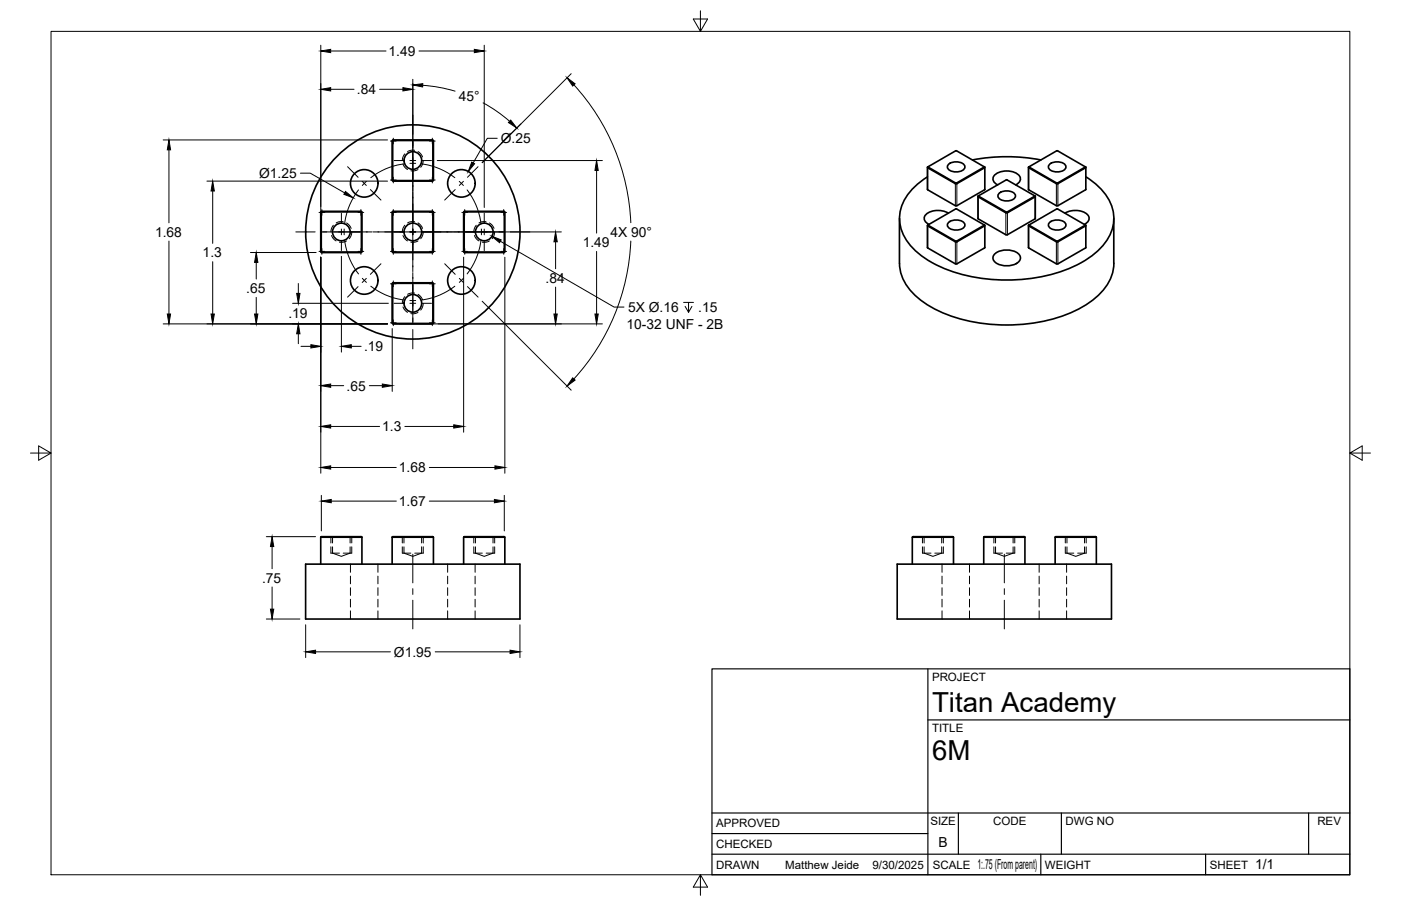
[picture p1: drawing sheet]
<svg xmlns="http://www.w3.org/2000/svg" width="432mm" height="279mm" viewBox="0 0 432 279" stroke-linecap="round" stroke-linejoin="round" font-family="sans-serif">
<!-- layer: Visible -->
<g fill="none" stroke="#000" stroke-width=".51">
<path d="M120.9 43.5l.3-.4 12 .1 .4 .3M120.9 55.5l.3 .4h12l.4-.4M120.9 43.5v12M121 43.5l.2-.2h12l.2 .2M121 43.5v12M121 55.5l.2 .2h12l.2-.2M133.4 43.5v12M133.6 43.5v12M285.8 51.6l.1 6.9 8.5 4.9h.5M285.9 54.5a16.6 16.6 0 0 0-8.6 12 14.1 14.1 0 0 0 6.5 12.2 44.3 44.3 0 0 0 26.5 7.7 45.2 45.2 0 0 0 26.4-7.7 14.5 14.5 0 0 0 6.6-12.2 15.3 15.3 0 0 0-6.9-10.8l-1.7-1.2M285.9 51.8l8.5 4.8h.5M286 51.4l-.1 .3"/>
<path d="M292.3 50.7a3.7 3.7 0 0 1 5 .4 1.63 1.63 0 0 1-1.7 1.8 2.9 2.9 0 0 1-3.6-1.4zM294.6 56.4h.2M299.7 49.3a56.4 56.4 0 0 1 21.1 0M303.3 51.5l-8.5 5M303.3 51.4v.1M303.4 51.8l-8.5 4.8M303.4 51.7v-.2l-8.7-5-8.7 5 8.6 5M303.5 51.6v6.8M303.6 58.4l-8.7 5M307.5 57a1.91 1.91 0 0 1-1.5-1.9 1.91 1.91 0 0 1 1.6-1.8 6 6 0 0 1 6.6 1 1.86 1.86 0 0 1-1.1 2.7M307.9 59.7a3.7 3.7 0 0 1 5 .3 1.63 1.63 0 0 1-1.7 1.9 2.9 2.9 0 0 1-3.6-1.5zM317 51.6v6.9l8.6 4.9"/>
<path d="M317.1 51.8l8.5 4.8M317.2 51.4l8.5 5.1M317.2 51.4l8.6-4.9 8.6 4.9M317.2 51.4l-.1 .3M323.5 50.7a3.7 3.7 0 0 1 5 .4 1.63 1.63 0 0 1-1.8 1.8 2.9 2.9 0 0 1-3.6-1.4zM325.7 56.4h.3M334.4 51.5l-8.5 5M334.5 51.5l.2 .1-.1 .1M334.6 51.8l-8.5 4.8h-.5M334.7 51.6v6.8M334.7 58.4l-8.6 5h-.5M98.8 77.6l.1-12.3 12.3-.1 .4 .3-.1 12.1"/>
<path d="M98.8 77.5l.4 .4h12l.4-.4M99 77.6l.1-12.2 12.1-.1 .2 .2v12.1M99 77.5l.2 .2h12l.2-.2M120.9 77.5l.3 .4h12l.4-.4M120.9 77.6v-12.1l.3-.3 12.4 .1v12.3M121 77.5l.2 .2h12l.2-.2M133.4 65.5v12.1M133.4 65.5l-.2-.2-12.1 .1-.1 12.2M142.9 77.5l.3 .4h12.1l.3-.4M143.1 77.5l.1 .2h12.1l.1-.2M143.1 77.6v-12.1l.1-.2 12.2 .1v12.2M155.6 65.5v12.1"/>
<path d="M155.6 65.5l-.3-.3h-12.2l-.2 .3v12.1M277.2 67.4v13.8a14.8 14.8 0 0 0 7.3 11.9 47.6 47.6 0 0 0 30.9 6.9 38.9 38.9 0 0 0 23.4-9.2 13.7 13.7 0 0 0 4.5-9.6v-13.8M285.8 76.3l.1 .2M285.8 69.6v6.7M285.9 76.5l8.5 4.8h.5M286 69.3l-.1 .4 8.5 4.9h.5M286.1 69.5l8.6-5.1 8.9 5.1-8.7 5.1M286.1 69.5l8.6 4.9 8.6-4.9M292.3 65.7a6.1 6.1 0 0 0-7.1 .6 1.81 1.81 0 0 0 1.1 2.9M292.3 68.6a3.7 3.7 0 0 1 5 .4 1.63 1.63 0 0 1-1.7 1.9 2.9 2.9 0 0 1-3.6-1.5zM301.4 60.6v6.8l8.6 5M301.5 60.4v.3l8.5 4.9"/>
<path d="M301.6 60.4l8.7-5 8.7 5.1M301.6 60.4l-.1 .1M301.6 60.4l8.7 5 8.6-4.9M303.3 69.3v.2M303.4 76.5l-8.5 4.9M303.5 69.6v6.7M303.6 76.3l-.2 .2M306.7 78.2a5.9 5.9 0 0 1 7.6 .5 2.05 2.05 0 0 1-1.7 2.9 5.9 5.9 0 0 1-6.3-1.3 1.59 1.59 0 0 1 .4-2.1zM310 65.6h.5M310 72.4h.5M317 76.3l.1 .2M317 69.6v6.7"/>
<path d="M317.1 76.5l8.5 4.9M317.2 69.3v.2M317.2 69.3l8.6-4.9 8.6 4.9M317.2 69.3l-.1 .4 8.5 4.9M317.2 69.5l8.6 4.9 8.6-4.9M318.9 60.4v.1M319 60.4v.3l-8.5 4.9M319.1 60.6v6.8l-8.6 5M323.5 68.6a3.7 3.7 0 0 1 5 .4 1.63 1.63 0 0 1-1.8 1.9 2.9 2.9 0 0 1-3.6-1.5zM328.2 65.7a6.1 6.1 0 0 1 7.1 .6 1.81 1.81 0 0 1-1.1 2.9M334.5 69.5h.2l-.1 .2-8.5 4.9h-.5M334.6 76.5l-8.5 4.8h-.5"/>
<path d="M334.7 69.6v6.7M334.7 76.3l-.1 .2M121 87.2h12.3l.3 .2v12.2l-.2 .3h-12.2l-.3-.2v-12.2zM133.4 87.5v12.1M133.4 87.5l-.1-.1h-12.2l-.1 12.2 .2 .1h12l.2-.1M94.2 174h66.1v16.9h-66.1zM98.8 165.7h12.7M98.8 165.7l.2-.2h12.4l.1 .2M98.8 165.7v8.3M111.5 165.7v8.3M120.9 165.7h12.7M120.9 165.7l.1-.2h12.4l.2 .2"/>
<path d="M120.9 165.7v8.3M133.6 165.7v8.3M142.9 165.7l.2-.2h12.3l.2 .2zM142.9 165.7v8.3M155.6 165.7v8.3M276.5 174h66.1v16.9h-66.1zM281.2 165.7l.1-.2h12.4l.2 .2zM281.2 165.7v8.3M293.9 165.7v8.3M303.2 165.7h12.7M303.2 165.7l.2-.2h12.3l.2 .2M303.2 165.7v8.3"/>
<path d="M315.9 165.7v8.3M325.2 165.7h12.7M325.2 165.7l.2-.2h12.3l.2 .2M325.2 165.7v8.3M337.9 165.7v8.3"/>
<circle cx="112.3" cy="56.5" r="4.2"/>
<circle cx="127.2" cy="49.5" r="2.72"/>
<circle cx="142.2" cy="56.5" r="4.2"/>
<circle cx="105.2" cy="71.5" r="2.72"/>
<circle cx="127.2" cy="71.5" r="2.72"/>
<circle cx="127.2" cy="71.5" r="33"/>
<circle cx="149.3" cy="71.5" r="2.72"/>
<circle cx="112.3" cy="86.5" r="4.2"/>
<circle cx="127.2" cy="93.5" r="2.72"/>
<circle cx="142.2" cy="86.5" r="4.2"/>
</g>
<!-- layer: Hidden -->
<g fill="none" stroke="#000" stroke-width=".31">
<path d="M124.2 50.6l.5 .9 .9 .8M124.8 47.5l-.6 1-.2 1M127.8 46.4l-1-.1-1.2 .4M128.8 52.3l-.9 .4h-1.3M128.8 46.7l.8 .7 .6 1M130.4 49.5l-.2 1.3-.5 .8M102.2 72.6l.4 .9 1 .8M102.7 69.5l-.5 1-.2 1M105.8 68.4h-1.5l-.7 .3M106.8 74.3l-.9 .4h-1.3M106.8 68.7l.8 .7 .6 1M108.4 71.5l-.2 1.3-.5 .8"/>
<path d="M124.2 72.6l.5 .9 .9 .8M124.8 69.5l-.6 1-.2 1M127.8 68.4h-1.5l-.7 .3M128.8 74.3l-.9 .4h-1.3M128.8 68.7l.8 .7 .6 1M130.4 71.5l-.2 1.3-.5 .8M146.2 72.6l.5 .9 .9 .8M146.8 69.5l-.6 1-.2 1M149.8 68.4h-1.5l-.7 .3M150.8 74.3l-.9 .4h-1.2M150.9 68.7l.8 .7 .6 1M152.4 71.5l-.2 1.3-.5 .8"/>
<path d="M124.2 94.6l.5 .9 .9 .8M124.8 91.5l-.6 1-.2 1.1M127.8 90.4h-1l-1.2 .4M128.8 96.4l-.9 .3h-1.3M128.8 90.8l.8 .6 .6 1.1M130.4 93.6l-.2 1.2-.5 .8M102 170.6h2.6M102.5 168.6v2l2.7 1 2.7-1v-2M102.5 165.5v1.9M105.8 170.6h2.6M107.9 165.5v1.9M108 174v2.5"/>
<path d="M108 177.7v2.3M116.5 174v2.5M116.5 177.7v2.3M124 170.6h2.6M124.5 168.6v2l2.7 1 2.7-1v-2M124.5 165.5v1.9M127.8 170.6h2.7M129.9 165.5v1.9M138 174v2.5M138 177.7v2.3M146 170.6h2.7M146.4 174v2.5"/>
<path d="M146.4 177.7v2.3M146.5 168.6v2l2.7 1 2.8-1v-2M146.5 165.5v1.9M149.8 170.6h2.7M152 165.5v1.9M284.3 170.6h2.6M284.8 168.6v2l2.7 1 2.7-1v-2M284.8 165.5v1.9M288.1 170.6h2.6M290.2 165.5v1.9M290.3 174v2.5M290.3 177.7v2.3"/>
<path d="M298.8 174v2.5M298.8 177.7v2.3M306.3 170.6h2.6M306.8 168.6v2l2.7 1 2.8-1v-2M306.8 165.5v1.9M310.1 170.6h2.7M312.3 165.5v1.9M320.3 174v2.5M320.3 177.7v2.3M328.3 170.6h2.7M328.7 174v2.5M328.7 177.7v2.3"/>
<path d="M328.8 168.6v2l2.8 1 2.7-1v-2M328.8 165.5v1.9M332.1 170.6h2.7M334.3 165.5v1.9M108 181.3v2.3M108 184.8v2.4M108 188.4v2.5M116.5 181.3v2.3M116.5 184.8v2.4M116.5 188.4v2.5M138 181.3v2.3M138 184.8v2.4"/>
<path d="M138 188.4v2.5M146.4 181.3v2.3M146.4 184.8v2.4M146.4 188.4v2.5M290.3 181.3v2.3M290.3 184.8v2.4M290.3 188.4v2.5M298.8 181.3v2.3M298.8 184.8v2.4M298.8 188.4v2.5M320.3 181.3v2.3M320.3 184.8v2.4"/>
<path d="M320.3 188.4v2.5M328.7 181.3v2.3M328.7 184.8v2.4M328.7 188.4v2.5"/>
</g>
<!-- layer: Hidden Narrow -->
<g fill="none" stroke="#000" stroke-width=".31">
<path d="M102 165.5v1.9M102 168.6v2M108.4 165.5v1.9M108.4 168.6v2M124 165.5v1.9M124 168.6v2M130.5 165.5v1.9M130.5 168.6v2M146 165.5v1.9M146 168.6v2M152.5 165.5v1.9M152.5 168.6v2"/>
<path d="M284.3 165.5v1.9M284.3 168.6v2M290.7 165.5v1.9M290.7 168.6v2M306.3 165.5v1.9M306.3 168.6v2M312.8 165.5v1.9M312.8 168.6v2M328.3 165.5v1.9M328.3 168.6v2M334.8 165.5v1.9M334.8 168.6v2"/>
</g>
<!-- layer: Visible Narrow -->
<g fill="none" stroke="#000" stroke-width=".31">
<path d="M286.1 51.5l-.2 7M294.6 56.5l-.2 6.9M294.8 56.5l.1 6.9M303.3 51.5l.1 7M317.2 51.5l-.1 7M325.7 56.5l-.1 6.9M325.9 56.5l.2 6.9M334.4 51.5l.2 7M286.1 69.5l-.2 7M294.6 74.4l-.2 7M294.8 74.4l.1 7M301.6 60.5l-.1 7"/>
<path d="M303.3 69.5l.1 7M310.1 65.4l-.1 7M310.4 65.4l.1 7M317.2 69.5l-.1 7M318.9 60.5l.1 7M325.7 74.4l-.1 7M325.9 74.4l.2 7M334.4 69.5l.2 7"/>
</g>
<!-- layer: Border -->
<path d="M15.7 9.7h400.3v260.1h-400.3zM215.9 3.3v6.4l-2.2-3.8h4.4l-2.2 3.8M9.4 139.7h6.3l-3.8-2.2v4.4l3.8-2.2M416 139.7l3.8 2.2v-4.4l-3.8 2.2h6.4M215.9 269.8l2.2 3.8h-4.4l2.2-3.8v6.3" fill="none" stroke="#000" stroke-width=".31"/>
<!-- layer: Titleblock -->
<path d="M219.4 206.3h196.6v63.5h-196.6zM286 206.3v63.5M286 222h130M219.4 257.1h66.6M219.4 250.7h196.6M295.4 250.7v12.7M327.1 250.7v12.7M403.3 250.7v12.7M219.4 263.4h196.6M320.8 263.4v6.4M371.6 263.4v6.4" fill="none" stroke="#000" stroke-width=".36"/>
<!-- layer: Smart Centers -->
<g fill="none" stroke="#000" stroke-width=".31">
<path d="M127.2 35.5v5.9M107.1 51.4l3.3 3.3M110.5 58.6a21.3 21.3 0 0 0-4.3 10.3M111.6 55.9l1.3 1.3M112.9 55.9l-1.2 1.3M114.2 58.5l3.2 3.2M120.3 43.5h1.8M120.3 55.5h1.8M121.2 42.6v1.8M121.2 54.6v1.8M121.5 49.5h3M124.6 50.5a20.7 20.7 0 0 0-10.3 4.3"/>
<path d="M126.3 50.4h1.8M126.3 49.5h1.8M127.2 43.2v15.8M127.2 59.3v9.6M129.9 50.5a20.7 20.7 0 0 1 10.3 4.3M129.9 49.5h3.1M132.4 43.5h1.7M132.4 55.5h1.7M133.2 42.6v1.8M133.2 54.6v1.8M140.3 58.5l-3.2 3.2M141.6 55.9l1.2 1.3"/>
<path d="M142.8 55.9l-1.2 1.3M144 58.6a21 21 0 0 1 4.2 10.3M147.3 51.4l-3.2 3.3M91.2 71.5h5.9M98.3 65.5h1.8M98.3 77.5h1.8M98.9 71.5h15.8M99.2 64.6v1.8M99.2 76.6v1.8M105.2 65.8v3.1M105.2 70.6v1.8M105.2 74.2v3.1"/>
<path d="M106.1 70.6v1.8M106.2 74.2a21.3 21.3 0 0 0 4.3 10.3M110.3 65.5h1.8M110.3 77.5h1.8M111.2 64.6v1.8M111.2 76.6v1.8M115 71.5h9.5M120.3 65.5h1.8M120.3 77.5h1.8M121.2 64.6v1.8M121.2 76.6v1.8M126.3 71.5h1.8"/>
<path d="M127.2 70.6v1.8M127.2 74.2v9.6M129.9 71.5h9.6M132.4 65.5h1.7M132.4 77.5h1.7M133.2 64.6v1.8M133.2 76.6v1.8M139.8 71.5h15.7M142.3 65.5h1.8M142.3 77.5h1.8M143.2 64.6v1.8M143.2 76.6v1.8"/>
<path d="M148.2 74.2a20.9 20.9 0 0 1-4.2 10.3M148.4 70.6v1.8M149.2 65.8v3.1M149.2 70.6v1.8M149.2 74.2v3.1M154.4 65.5h1.7M154.4 77.5h1.7M155.3 64.6v1.8M155.3 76.6v1.8M157.3 71.5h6M110.4 88.4l-3.3 3.2M111.7 85.8l1.2 1.3"/>
<path d="M112.9 85.9l-1.3 1.2M114.3 88.3a21.1 21.1 0 0 0 10.3 4.2M117.4 81.3l-3.2 3.3M120.3 87.5h1.8M120.3 99.5h1.8M121.2 86.6v1.8M121.2 98.7v1.7M121.5 93.5h3M126.3 92.7h1.8M126.3 93.5h1.8M127.2 84.1v15.7M129.9 93.5h3.1"/>
<path d="M132.4 87.5h1.7M132.4 99.5h1.7M133.2 86.6v1.8M133.2 98.7v1.7M137.1 81.3l3.2 3.3M140.2 88.3a21.3 21.3 0 0 1-10.3 4.2M141.6 85.9l1.2 1.2M142.8 85.8l-1.2 1.3M144.1 88.4l3.2 3.2M127.2 101.6v6M127.2 170.9v8.8M309.5 170.9v8.8"/>
<path d="M127.2 181.5v1.8M127.2 185.1v8.9M309.5 181.5v1.8M309.5 185.1v8.9"/>
</g>
<!-- layer: FD_Dimensions -->
<g fill="none" stroke="#000" stroke-width=".31">
<path d="M98.9 13.9v61.9M101.9 15.7h17.1M129.1 15.7h17.1M149.2 13.9v50.1M101.9 27.5h7.2M117 27.5h7.2M127.2 24.4v51.1M130.3 26.3l5 .6 5 1.2M148.9 31.7l4.2 2.6 4 3.1M176 22.7l-27.4 27.5M176.9 26.2a67.2 67.2 0 0 1 17.5 42.5M50.3 43.2h69.1"/>
<path d="M52.1 46.2v22.5M63.8 55.9h55.6M65.6 58.9v16.2M92.6 53.4h3l10.6 6.1M134.8 49.5h50.9M153.2 42.7h-3l-4.4 7.5M183.9 52.6v19.3M52.1 74.4v22.4M77.2 77.9h20.2M98.9 79.3v66.6M105.2 79.1v29.5M123.3 71.5h49.7"/>
<path d="M142.9 79.3v54M155.6 79.3v66.6M171.2 74.6v8.3M183.9 77.5v19.3M194.4 74.3a67.2 67.2 0 0 1-17.5 42.6M50.3 99.9h69.1M65.6 80.7v16.1M79 80.9v5.2M79 91.7v5.1M90.2 93.5h29.5M91.9 87.4v3.1M123 99.9h62.7"/>
<path d="M148.6 92.9l27.4 27.4M171.2 88.5v8.3M91.9 102.9v3.1M92.8 106.8h3M101.9 118.9h4M108.3 106.8h3M113.8 118.9h4M120.9 101.3v19.4M101.9 131.5h15.1M124.8 131.5h15M99 152.8v10.9M101.9 144.2h20.2"/>
<path d="M102.1 154.5h20.1M132.3 144.2h20.2M132.3 154.5h20.1M155.4 152.8v10.9M82.1 165.5h15.2M83.9 168.6v6.8M82.1 190.9h10.3M83.9 181v6.9M94.2 192.7v10.1M160.3 192.7v10.1M97.3 201h23M134.1 201h23.1"/>
</g>
<g fill="#000" stroke="#000" stroke-width=".31">
<path d="M98.9 15.7l3-.5v1zM146.2 15.2l3 .5-3 .5zM98.9 27.5l3-.5v1zM124.2 27l3 .5-3 .5zM127.2 26.2l3.1-.4v1zM157.4 37l1.9 2.5-2.6-1.7zM174.8 24l2.4 1.8-.7 .7zM52.1 43.2l.5 3h-1zM65.6 55.9l.5 3h-1.1zM106.5 59l2.4 2-2.9-1.1zM145.4 50l.9 .5-2 2.4zM183.9 49.5l.5 3.1h-1z"/>
<path d="M171.2 71.5l.5 3.1h-1zM51.6 96.8h1l-.5 3.1zM65 96.8h1.1l-.5 3.1zM78.5 96.8h1l-.5 3.1zM79 77.9l.5 3h-1zM91.4 90.5h1.1l-.6 3zM170.7 96.8h1l-.5 3.1zM183.4 96.8h1l-.5 3.1zM91.9 99.9l.6 3h-1.1zM95.8 106.3l3.1 .5-3.1 .5zM98.9 118.9l3-.5v1zM105.2 106.8l3.1-.5v1z"/>
<path d="M117.8 118.4l3.1 .5-3.1 .5zM176.5 116.5l.7 .7-2.4 1.9zM98.9 131.5l3-.5v1zM139.8 131l3.1 .5-3.1 .5zM98.9 144.2l3-.5v1zM99 154.5l3.1-.5v1zM152.4 154l3 .5-3 .5zM152.5 143.7l3.1 .5-3.1 .5zM83.9 165.5l.5 3.1h-1zM83.4 187.9h1l-.5 3zM94.2 201l3.1-.5v1zM157.2 200.5l3.1 .5-3.1 .5z"/>
</g>
<!-- layer: Hole Notes -->
<path d="M154.2 74.4l35.1 20.3h3M210.7 93.3h3M212.2 93.3v3l-1-1.8M213.3 94.5l-1.1 1.8" fill="none" stroke="#000" stroke-width=".31"/>
<path d="M151.6 72.9l2.9 1.1-.5 .8z" fill="#000" stroke="#000" stroke-width=".31"/>
<g font-size="8.5">
<text x="287.3" y="219.5">Titan Academy</text>
<text x="287.3" y="234.5">6M</text>
</g>
<g font-size="4.3">
<text x="119.8" y="17.2">1.49</text>
<text x="110" y="29">.84</text>
<text x="141.5" y="31.2">45°</text>
<text x="154.3" y="44.1">Ø.25</text>
<text x="79.9" y="54.9">Ø1.25</text>
<text x="47.8" y="73">1.68</text>
<text x="179.6" y="76.2">1.49</text>
<text x="188.2" y="73">4X 90°</text>
<text x="62.5" y="79.4">1.3</text>
<text x="168.2" y="87.2">.84</text>
<text x="75.9" y="90.4">.65</text>
<text x="88.9" y="98.2">.19</text>
<text x="193.1" y="101.4">10-32 UNF - 2B</text>
<text x="193.6" y="96.3">5X Ø.16</text>
<text x="215.2" y="96.3">.15</text>
<text x="112.2" y="108.3">.19</text>
<text x="106.8" y="120.4">.65</text>
<text x="117.8" y="133">1.3</text>
<text x="123" y="145.6">1.68</text>
<text x="123" y="156">1.67</text>
<text x="80.8" y="179.7">.75</text>
<text x="121.4" y="202.5">Ø1.95</text>
<text x="289.3" y="261.2">B</text>
<text x="301.2" y="268.1">1:.75 (From parent)</text>
<text x="386.8" y="268.1">1/1</text>
</g>
<g font-size="3.5">
<text x="287.3" y="210.1">PROJECT</text>
<text x="287.3" y="225.8">TITLE</text>
<text x="220.7" y="255.2">APPROVED</text>
<text x="286.7" y="254.5">SIZE</text>
<text x="306.1" y="254.5">CODE</text>
<text x="328.4" y="254.5">DWG NO</text>
<text x="406" y="254.5">REV</text>
<text x="220.7" y="261.5">CHECKED</text>
<text x="220.7" y="267.9">DRAWN</text>
<text x="242" y="267.9">Matthew Jeide</text>
<text x="268.9" y="267.9">9/30/2025</text>
<text x="287.5" y="267.9">SCALE</text>
<text x="322.1" y="267.9">WEIGHT</text>
<text x="372.9" y="267.9">SHEET</text>
</g>
</svg>
